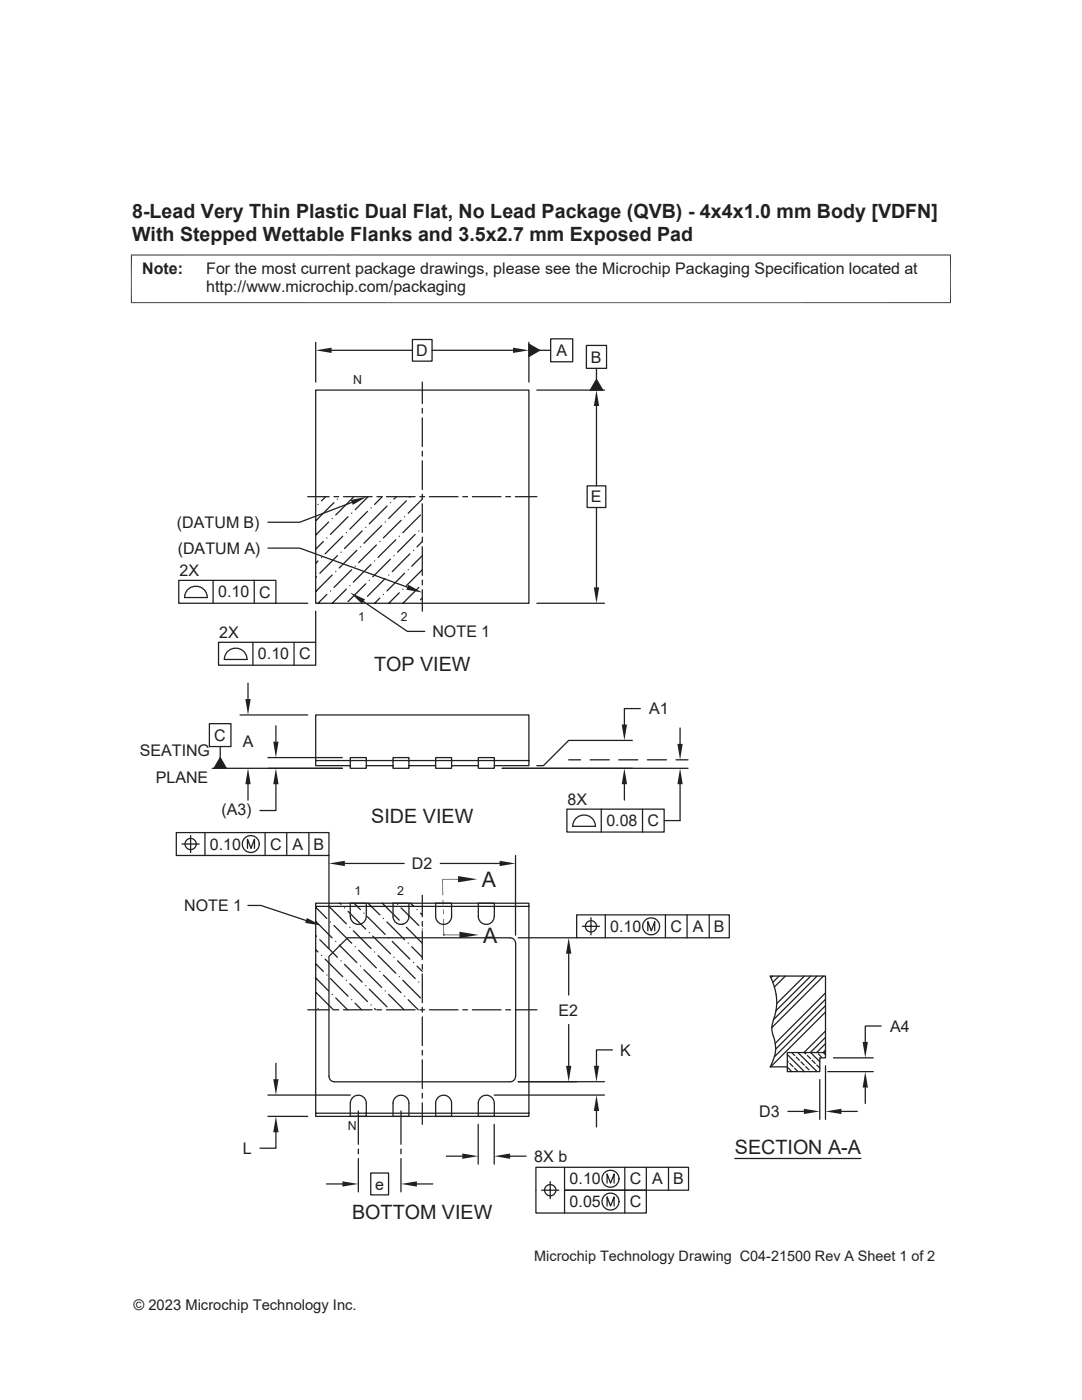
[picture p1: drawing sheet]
<svg xmlns="http://www.w3.org/2000/svg" width="216mm" height="279mm" viewBox="0 0 216 279" stroke-linecap="round" stroke-linejoin="round" font-family="sans-serif">
<g fill="none" stroke="#231f20" stroke-width=".25">
<path d="M63 77.9h42.5v42.5h-42.5zM119 75.7l1.2 2.2h-2.4zM119 73.5v2.2M65 99.1l-.8 .8M67.3 99.6h.1M70.5 99.3l-3.5 3.5M73.4 99.1l-2.5 2.6M76.3 99.1l-1.6 1.6M79.1 99.1l-.5 .5M81.1 99.9l-3.5 3.6M81.8 99.3h.1M84.3 99.6l-2.9 2.8"/>
<path d="M63.1 115.1h.1M63.5 100.7h.1M63.5 112l-.5 .4M64.2 111.3h.1M64.5 108.1l-1.5 1.5M65.2 107.4h.1M65.2 118.6l-1.7 1.8M65.6 104.2l-2.6 2.6M65.9 117.9h.1M66.3 103.5h.1M66.3 114.8l-3.3 3.3M66.6 100.3l-3.5 3.5"/>
<path d="M67 114.1h.1M67.3 110.9l-3.5 3.5M68.1 110.2h.1M68.4 107l-3.5 3.5M69.1 106.3h.1M69.1 117.6l-2.8 2.8M69.4 103.1l-3.5 3.6M69.8 116.9h.1M70.2 102.4h.1M70.2 113.7l-3.6 3.5M70.9 113h.1M71.2 109.8l-3.5 3.5"/>
<path d="M71.9 109.1h.1M72.3 106l-3.6 3.5M72.6 119.7h.1M73 105.2h.1M73 116.5l-3.6 3.6M73.3 102.1l-3.5 3.5M73.7 115.8h.1M74 101.4h.1M74 112.6l-3.5 3.6M74.7 112h.1M75.1 108.8l-3.5 3.5M75.8 108.1h.1"/>
<path d="M75.8 119.4l-1.1 1M76.2 104.9l-3.6 3.5M76.5 118.6h.1M76.9 104.2h.1M76.9 115.5l-3.6 3.5M77.2 101l-3.5 3.5M77.6 114.8h.1M77.9 100.3h.1M77.9 111.6l-3.5 3.5M78.6 110.9h.1M79 107.7l-3.6 3.6M79.7 107h.1"/>
<path d="M79.7 118.3l-2.1 2.1M80 103.8l-3.5 3.6M80.4 117.6h.1M80.7 103.1h.1M80.7 114.4l-3.5 3.5M81.4 113.7h.1M81.8 110.5l-3.5 3.6M82.5 109.8h.1M82.8 106.7l-3.5 3.5M83.6 106h.1M83.6 117.2l-3.2 3.2M83.9 102.8l-3.5 3.5"/>
<path d="M84.3 108.1l-1.1 1M84.3 110.9l-2.2 2.1M84.3 113.7l-3.2 3.2M84.3 119.4l-.4 .3M63 151.8h42.5M69.9 151.2h3.2v2.1h-3.2zM69.9 152.8h-6.9v-10.1h42.5v10.1h-6.9M73.1 152.8h5.3M78.4 151.2h3.2v2.1h-3.2zM81.6 152.8h5.3M86.9 151.2h3.2v2.1h-3.2zM90.1 152.8h5.3"/>
<path d="M95.4 151.2h3.2v2.1h-3.2zM63 180.3h42.5v42.5h-42.5zM63 180.9h42.5M63 195.2l2.6 2.6M63 192.3l1.5 1.6M63 189.5l.5 .5M63 183.9l3.3 3.3M63 181.1l2.2 2.2M63.1 198.1l3.4 3.4M63.1 186.8h.1M63.8 187.5l3.5 3.6M64.2 190.7h.1"/>
<path d="M64.9 191.4l3.5 3.5M65.2 194.6h.1M65.6 180.8l3.5 3.6M65.9 195.3l3.5 3.5M65.9 184h.1M66.3 198.5h.1M66.6 184.7l3.6 3.5M67 199.2l2.3 2.3M67 187.9h.1M67.7 188.6l3.5 3.5M67.8 180.3l.3 .2M68.1 191.7h.1"/>
<path d="M68.7 192.5l3.6 3.5M68.7 181.2h.1M69.1 195.6h.1M69.4 181.9l3.6 3.5M69.8 196.3l3.5 3.6M69.8 185.1h.1M69.9 182.9v-2.6h3.2v2.6a1.59 1.59 0 0 1-1.6 1.6 1.59 1.59 0 0 1-1.6-1.6M70.2 199.5h.1M70.5 185.8l3.5 3.5M70.6 180.3l1.3 1.2M70.9 188.9h.1M71.6 189.6l3.5 3.6"/>
<path d="M71.9 192.8h.1M72.6 193.5l3.6 3.5M72.6 182.2h.1M73 196.7h.1M73.3 182.9l3.6 3.6M73.4 180.3l2.4 2.3M73.7 197.4l3.5 3.5M73.7 186.1h.1M74.4 186.8l3.5 3.6M74.7 190h.1M75.4 190.7l3.6 3.5M75.8 193.9h.1"/>
<path d="M76.3 180.3l3.4 3.3M76.5 194.6l3.5 3.5M76.5 183.3h.1M76.9 197.8h.1M77.2 184l3.5 3.5M77.6 198.5l3 3M77.6 187.2h.1M78.3 187.9l3.5 3.5M78.4 180.3h3.2v2.6a1.59 1.59 0 0 1-1.6 1.6 1.59 1.59 0 0 1-1.6-1.6zM78.6 191.1h.1M79.3 191.7l3.5 3.6M79.3 180.5h.1"/>
<path d="M79.7 194.9h.1M80 181.2l3.6 3.5M80.4 195.6l3.5 3.6M80.4 184.4h.1M80.7 198.8h.1M81.1 185.1l3.2 3.1M81.4 199.5l2.1 2M81.4 188.2h.1M81.9 180.3l.6 .5M82.1 188.9l2.2 2.2M82.5 192.1h.1M83.2 192.8l1.1 1.1"/>
<path d="M83.2 181.5h.1M83.6 196h.1M83.9 182.2l.4 .4M84.3 196.7h.1M84.3 185.4h.1M86.9 180.3h3.2v2.6a1.59 1.59 0 0 1-1.6 1.6 1.59 1.59 0 0 1-1.6-1.6zM95.4 180.3h3.2v2.6a1.6 1.6 0 0 1-1.6 1.6 1.6 1.6 0 0 1-1.6-1.6zM102.9 188.2a1.08 1.08 0 0 0-1.1-1h-32.4l-3.8 3.7 .1 23.9a1.08 1.08 0 0 0 1 1.1h35.1a1.05 1.05 0 0 0 1.1-1.1M102.9 188.2v26.6M154.2 194.8l-.4 .3M155.4 194.8l-1.2 1.2M156.7 194.8l-2.2 2.2"/>
<path d="M160.5 194.8l-5.5 5.5M161.8 194.8l-7 6.9M163 194.8l-8.6 8.7M164.3 194.8l-10.3 10.3M164.7 198.2l-10 10M164.7 199.4l-9.9 10M63.5 201.3h.1M70.9 200.2l1.3 1.3M74 200.6h.1M74.7 201.3l.3 .2M79 218.9a1.59 1.59 0 0 1 1.7-.2 1.59 1.59 0 0 1 .9 1.5v2.6h-3.2v-2.9l.3-.6zM87.6 218.9a1.59 1.59 0 0 1 1.6-.2 1.59 1.59 0 0 1 .9 1.5v2.6h-3.2l.1-2.9 .2-.6z"/>
<path d="M96.1 218.9a1.6 1.6 0 0 1 1.6-.2 1.6 1.6 0 0 1 .9 1.5v2.6h-3.2l.1-2.9 .2-.6zM154.6 210.7l-.9 2.2h3.4M154.8 201.7a11.1 11.1 0 0 0-1.1-6.9h11v15.3M154.8 201.7l-.5 2a4.8 4.8 0 0 0 .2 3.8l.3 1.6-.2 1.6M157.1 210.1h7.6v1h-1.1v2.8h-6.5zM157.1 211.7l.2 .2M157.1 213l.9 .9M157.1 210.5l3.4 3.4M157.6 212.2l.6 .7M158 210.1l.6 .6M158.6 213.2l.6 .6M158.9 211l.6 .6"/>
<path d="M159.2 210.1l3.8 3.8M159.8 211.9l.7 .7M160.5 210.1l.3 .2M160.8 212.9l.6 .6M161.1 210.7l.6 .6M161.7 213.8l.1 .1M161.8 210.1l1.8 1.8M162 211.6l.7 .6M163 212.6l.6 .5M163.3 210.3l.6 .7M164.3 210.1l.4 .4M164.7 205.8l-4.3 4.3"/>
<path d="M164.7 207l-3 3.1M164.7 209.6l-.5 .5M164.7 202l-10.9 10.9M164.7 200.7l-10.2 10.2M164.7 208.3l-1.7 1.8M63 222.2h42.5M69.9 220.2v2.6h3.2v-2.6a1.59 1.59 0 0 0-1.6-1.6 1.59 1.59 0 0 0-1.6 1.6"/>
</g>
<path d="M119 75.7l1.2 2.2h-2.4z" fill="#231f20"/>
<path d="M105.5 68.7l2.2 1.2-2.2 1.2zM107.7 69.9h2.2M117 68.9h4v4.6h-4z" fill="none" stroke="#231f20" stroke-width=".25"/>
<path d="M105.5 68.7l2.2 1.2-2.2 1.2z" fill="#231f20"/>
<g fill="none" stroke="#231f20" stroke-width=".25">
<path d="M109.9 67.6h4.4v4.6h-4.4zM35.7 115.8h19.4v4.6h-19.4zM41.4 119.3a2.26 2.26 0 0 0-2.3-2.3 2.26 2.26 0 0 0-2.3 2.3h4.6M42.5 115.8v4.6M50.7 115.8v4.6M43.6 128.2h19.4v4.6h-19.4zM49.3 131.6a2.26 2.26 0 0 0-2.3-2.2 2.26 2.26 0 0 0-2.2 2.2h4.5M50.5 128.2v4.6M55.1 120.4h6.3M58.7 128.2v4.6M108.1 237.5h3.4M109.8 235.8v3.4"/>
<path d="M110.9 237.5a1.12 1.12 0 0 1-1.5 1.1 1.12 1.12 0 0 1-.5-1.8 1.12 1.12 0 0 1 1.8 .1l.2 .6M112.6 233v4.5h16.4v4.6h-22.1v-9.1h30.5v4.5h-24.8v4.6M121.1 236.1v-1.8l.7 1.8 .7-1.8v1.8M124.7 233v9.1M129 233v4.5M133.4 233v4.5M121.1 240.7v-1.8l.7 1.8 .7-1.8v1.8"/>
<circle cx="121.8" cy="239.8" r="1.7"/>
<circle cx="121.8" cy="235.2" r="1.7"/>
</g>
<path d="M70 99.8l3.2-.7-2.8 1.7z" fill="#231f20"/>
<path d="M70.2 100.3l-10.4 3.9h-6.3" fill="none" stroke="#231f20" stroke-width=".25"/>
<path d="M81.4 116.7l2.9 1.6-3.2-.6z" fill="#231f20"/>
<path d="M53.5 109.4h6.3l21.5 7.8M41.8 144.4h4.3v4.6h-4.3zM43.9 151.2l1.2 2.1h-2.4zM43.9 149v2.2" fill="none" stroke="#231f20" stroke-width=".25"/>
<path d="M61.2 183.2l2.9 1.5-3.2-.5z" fill="#231f20"/>
<g fill="none" stroke="#231f20" stroke-width=".25">
<path d="M63 122v6.2M35.2 166.2h30.4v4.5h-30.4zM36.3 168.4h3.5M38 166.7v3.5M40.9 166.2v4.5M49.4 169.3v-1.8l.7 1.8 .7-1.8v1.8M52.9 166.2v4.5M57.2 166.2v4.5M61.6 166.2v4.5M49.5 180.7h2.6l9 3M115.1 182.6h30.4v4.6h-30.4zM116.2 184.9h3.4"/>
<path d="M117.9 183.2v3.4M120.8 182.6v4.6M129.3 185.8v-1.9l.7 1.9 .6-1.9v1.9M132.8 182.6v4.6M137.1 182.6v4.6M141.5 182.6v4.6"/>
<circle cx="38" cy="168.4" r="1.12"/>
<circle cx="50" cy="168.4" r="1.7"/>
<circle cx="117.9" cy="184.9" r="1.12"/>
<circle cx="129.9" cy="184.9" r="1.7"/>
</g>
<path d="M43.9 151.2l1.2 2.1h-2.4z" fill="#231f20"/>
<g fill="none" stroke="#231f20" stroke-width=".25">
<path d="M63 68.3v8M66.2 69.9h16.1M84.3 76.3v4.2M86.2 69.9h16.2M105.5 68.3v8M61.4 99.1h4.3M66.6 99.1h1M68.5 99.1h5.8M75.2 99.1h1M77.1 99.1h5.7M83.8 99.1h.9M84.3 81.5v.9"/>
<path d="M84.3 83.4v5.7M84.3 90.1v.9M84.3 92v5.7M84.3 98.6v1M85.7 99.1h5.7M92.4 99.1h.9M94.3 99.1h5.7M100.9 99.1h1M102.8 99.1h4.3M84.3 100.5v5.8M84.3 107.2v1M84.3 109.1v5.7"/>
<path d="M84.3 115.8v.9M84.3 117.7v4.3M42.4 153.3h5.5M84.3 178.7v4.2M84.3 183.9v.9M84.3 185.8v5.7M84.3 192.5v.9M84.3 194.4v5.7M61.4 201.5h4.3M66.6 201.5h1M68.5 201.5h5.8M75.2 201.5h1"/>
<path d="M77.1 201.5h5.7M83.8 201.5h.9M84.3 201v1M84.3 202.9v5.8M84.3 209.6v1M84.3 211.5v5.7M84.3 218.2v.9M85.7 201.5h5.7M92.4 201.5h.9M94.3 201.5h5.7M100.9 201.5h1M102.8 201.5h4.3"/>
<path d="M84.3 220.1v4.3"/>
</g>
<path d="M26.2 50.8v9.7M189.7 50.8v9.7M189.8 50.9h-163.7M26.1 60.4h163.7" fill="none" stroke="#231f20" stroke-width=".2"/>
<g fill="#231f20">
<path d="M63 69.9l3.2-.5v1z"/>
<path d="M102.4 69.4l3.1 .5-3.1 .5z"/>
</g>
<path d="M82.3 67.8h3.9v4.3h-3.9zM107.1 77.9h13.5M119 81v16M119 101.3v15.9M107.1 120.4h13.5" fill="none" stroke="#231f20" stroke-width=".25"/>
<g fill="#231f20">
<path d="M118.5 117.2h1l-.5 3.2z"/>
<path d="M119 77.9l.5 3.1h-1z"/>
</g>
<path d="M117.2 97h3.7v4.3h-3.7z" fill="none" stroke="#231f20" stroke-width=".25"/>
<path d="M69.9 118.3l2.9 1.3-.6 .9z" fill="#231f20"/>
<path d="M72.5 120l8.8 6h3.5M65.2 236.3h3.1M71.5 221.7v6.7M71.5 229.3v1M71.5 231.2v6.7M80 221.7v6.7M80 229.3v1M80 231.2v6.7M83.2 236.3h3.2" fill="none" stroke="#231f20" stroke-width=".25"/>
<g fill="#231f20">
<path d="M80 236.3l3.2-.5v1z"/>
<path d="M68.3 235.8l3.2 .5-3.2 .5z"/>
</g>
<path d="M74 234.1h3.5v4.4h-3.5zM89.1 230.7h3.1M95.4 224.4v7.9M98.6 224.4v7.9M101.8 230.7h3.2" fill="none" stroke="#231f20" stroke-width=".25"/>
<g fill="#231f20">
<path d="M92.2 230.2l3.2 .5-3.2 .6z"/>
<path d="M98.6 230.7l3.2-.5v1.1z"/>
</g>
<path d="M53.5 218.5h16.4M55.1 212.2v3.2M53.5 222.8h7.9M55.1 226v3.2h-3.2" fill="none" stroke="#231f20" stroke-width=".25"/>
<g fill="#231f20">
<path d="M54.5 215.4h1.1l-.5 3.1z"/>
<path d="M55.1 222.8l.5 3.2h-1.1z"/>
</g>
<path d="M65.6 170.7v18.6M68.8 172.3h11.8M87.9 172.3h11.8M102.9 170.7v15.9" fill="none" stroke="#231f20" stroke-width=".25"/>
<g fill="#231f20">
<path d="M65.6 172.3l3.2-.5v1z"/>
<path d="M99.7 171.8l3.2 .5-3.2 .5z"/>
</g>
<path d="M103.4 187.2h11.7M113.5 190.3v8.3M103.4 215.9h11.7M113.5 204.4v8.3" fill="none" stroke="#231f20" stroke-width=".25"/>
<g fill="#231f20">
<path d="M113.5 187.2l.5 3.1h-1.1z"/>
<path d="M112.9 212.7h1.1l-.5 3.2z"/>
</g>
<path d="M98.6 218.5h22M103.4 215.9h17.2M122.2 209.5h-3.2v3.2M119 221.7v3.2" fill="none" stroke="#231f20" stroke-width=".25"/>
<g fill="#231f20">
<path d="M119 218.5l.5 3.2h-1z"/>
<path d="M118.5 212.7h1l-.5 3.2z"/>
</g>
<path d="M53.5 153.3h14.8M53.5 151.2h14.8M55.1 156.5v5.3h-3.2M55.1 144.8v3.2" fill="none" stroke="#231f20" stroke-width=".25"/>
<g fill="#231f20">
<path d="M54.5 148h1.1l-.5 3.2z"/>
<path d="M55.1 153.3l.5 3.2h-1.1z"/>
</g>
<path d="M49.5 136.3v3.2M47.9 153.3h20.4M47.9 142.7h13.5M49.5 156.5v3.2" fill="none" stroke="#231f20" stroke-width=".25"/>
<g fill="#231f20">
<path d="M49.5 153.3l.5 3.2h-1z"/>
<path d="M49 139.5h1l-.5 3.2z"/>
</g>
<path d="M100.2 153.3h26M124.6 156.5v3.2M127.8 141.4h-3.2v3.2" fill="none" stroke="#231f20" stroke-width=".25"/>
<g fill="#231f20">
<path d="M124.6 153.3l.5 3.2h-1z"/>
<path d="M124.1 144.6h1l-.5 3.2z"/>
</g>
<path d="M100.2 153.3h37.1M113.5 151.6h2.3M117.8 151.6h3.8M123.5 151.6h3.8M126.2 147.8h-12.7l-5.1 5h-1.3M129.2 151.6h3.8M134.9 151.6h2.4M135.7 145.3v3.2M135.7 156.5v7.3h-3.2" fill="none" stroke="#231f20" stroke-width=".25"/>
<g fill="#231f20">
<path d="M135.7 153.3l.5 3.2h-1z"/>
<path d="M135.2 148.5h1l-.5 3.1z"/>
</g>
<path d="M113.1 161.5h19.4v4.6h-19.4zM114.3 164.9h4.5a2.26 2.26 0 0 0-2.3-2.2 2.26 2.26 0 0 0-2.2 2.2M120 161.5v4.6M128.2 161.5v4.6M165.2 213.9h9M166.3 211.1h7.9M172.7 217v3.2M175.8 204.8h-3.1v3.1" fill="none" stroke="#231f20" stroke-width=".25"/>
<g fill="#231f20">
<path d="M172.7 213.9l.5 3.1h-1.1z"/>
<path d="M172.1 207.9h1.1l-.5 3.2z"/>
</g>
<path d="M163.6 215.5v7.9M164.7 212.7v10.7M157.2 221.8h3.2M167.9 221.8h3.2" fill="none" stroke="#231f20" stroke-width=".25"/>
<g fill="#231f20">
<path d="M164.7 221.8l3.2-.5v1z"/>
<path d="M160.4 221.3l3.2 .5-3.2 .5z"/>
</g>
<path d="M146.6 231.2h25.2" fill="none" stroke="#231f20" stroke-width=".25"/>
<path d="M91.4 174.8l3.8 .7-3.8 .6z" fill="#231f20"/>
<path d="M88.3 175.5h3.1M88.3 175.5v3.1" fill="none" stroke="#231f20" stroke-width=".2"/>
<g fill="#231f20">
<path d="M88.3 179.6h.2v1z"/>
<path d="M88.3 179.6l.2 1h-.2z"/>
<path d="M88.4 181.5h.1v1z"/>
<path d="M88.4 181.5l.1 1h-.1z"/>
</g>
<path d="M88.5 183.4v3.2M91.7 186.6h-3.2" fill="none" stroke="#231f20" stroke-width=".2"/>
<path d="M88.6 186.6h.1" fill="none" stroke="#231f20" stroke-width=".25"/>
<path d="M91.7 185.9l3.8 .7-3.8 .6z" fill="#231f20"/>
<g font-size="4.3" fill="#231f20">
<text x="96.1" y="177">A</text>
<text x="96.4" y="188.1">A</text>
</g>
<g font-size="3.9" fill="#231f20">
<text x="26.4" y="43.5">8-Lead Very Thin Plastic Dual Flat, No Lead Package (QVB) - 4x4x1.0 mm Body [VDFN]</text>
<text x="26.4" y="48.1">With Stepped Wettable Flanks and 3.5x2.7 mm Exposed Pad</text>
<text x="74.6" y="133.9">TOP VIEW</text>
<text x="74.1" y="164.3">SIDE VIEW</text>
<text x="146.6" y="230.4">SECTION A-A</text>
<text x="70.3" y="243.2">BOTTOM VIEW</text>
</g>
<g font-size="3.2" fill="#231f20">
<text x="28.4" y="54.7">Note:</text>
<text x="41.1" y="58.3">http://www.microchip.com/packaging</text>
<text x="41.1" y="54.7">For the most current package drawings, please see the Microchip Packaging Specification located at</text>
<text x="83.1" y="71.1">D</text>
<text x="111" y="71.1">A</text>
<text x="117.9" y="72.4">B</text>
<text x="117.9" y="100.3">E</text>
<text x="35.3" y="105.4">(DATUM B)</text>
<text x="35.5" y="110.5">(DATUM A)</text>
<text x="35.8" y="115">2X</text>
<text x="43.5" y="119.2">0.10</text>
<text x="51.7" y="119.3">C</text>
<text x="43.8" y="127.4">2X</text>
<text x="51.5" y="131.6">0.10</text>
<text x="59.7" y="131.6">C</text>
<text x="86.3" y="127.1">NOTE 1</text>
<text x="129.5" y="142.6">A1</text>
<text x="42.8" y="147.8">C</text>
<text x="48.4" y="149.2">A</text>
<text x="27.9" y="150.9">SEATING</text>
<text x="31.1" y="156.3">PLANE</text>
<text x="113.3" y="160.7">8X</text>
<text x="44.2" y="162.6">(A3)</text>
<text x="121" y="164.9">0.08</text>
<text x="129.2" y="164.9">C</text>
<text x="41.9" y="169.6">0.10</text>
<text x="53.9" y="169.6">C</text>
<text x="58.4" y="169.6">A</text>
<text x="62.5" y="169.6">B</text>
<text x="82.2" y="173.5">D2</text>
<text x="36.7" y="181.9">NOTE 1</text>
<text x="121.8" y="186">0.10</text>
<text x="133.8" y="186">C</text>
<text x="138.2" y="186">A</text>
<text x="142.4" y="186">B</text>
<text x="111.5" y="202.7">E2</text>
<text x="177.6" y="205.9">A4</text>
<text x="123.7" y="210.7">K</text>
<text x="151.5" y="222.9">D3</text>
<text x="48.4" y="230.3">L</text>
<text x="106.6" y="231.9">8X b</text>
<text x="74.9" y="237.4">e</text>
<text x="113.7" y="236.4">0.10</text>
<text x="125.6" y="236.4">C</text>
<text x="130.1" y="236.4">A</text>
<text x="134.3" y="236.4">B</text>
<text x="113.7" y="240.9">0.05</text>
<text x="125.6" y="240.9">C</text>
</g>
<g font-size="2.9" fill="#231f20">
<text x="106.6" y="251.7">Microchip Technology Drawing C04-21500 Rev A Sheet 1 of 2</text>
<text x="26.6" y="261.3">© 2023 Microchip Technology Inc.</text>
</g>
<g font-size="2.5" fill="#231f20">
<text x="70.4" y="76.7">N</text>
<text x="71.5" y="124">1</text>
<text x="80" y="124">2</text>
<text x="70.8" y="178.6">1</text>
<text x="79.3" y="178.6">2</text>
<text x="69.4" y="225.6">N</text>
</g>
</svg>
